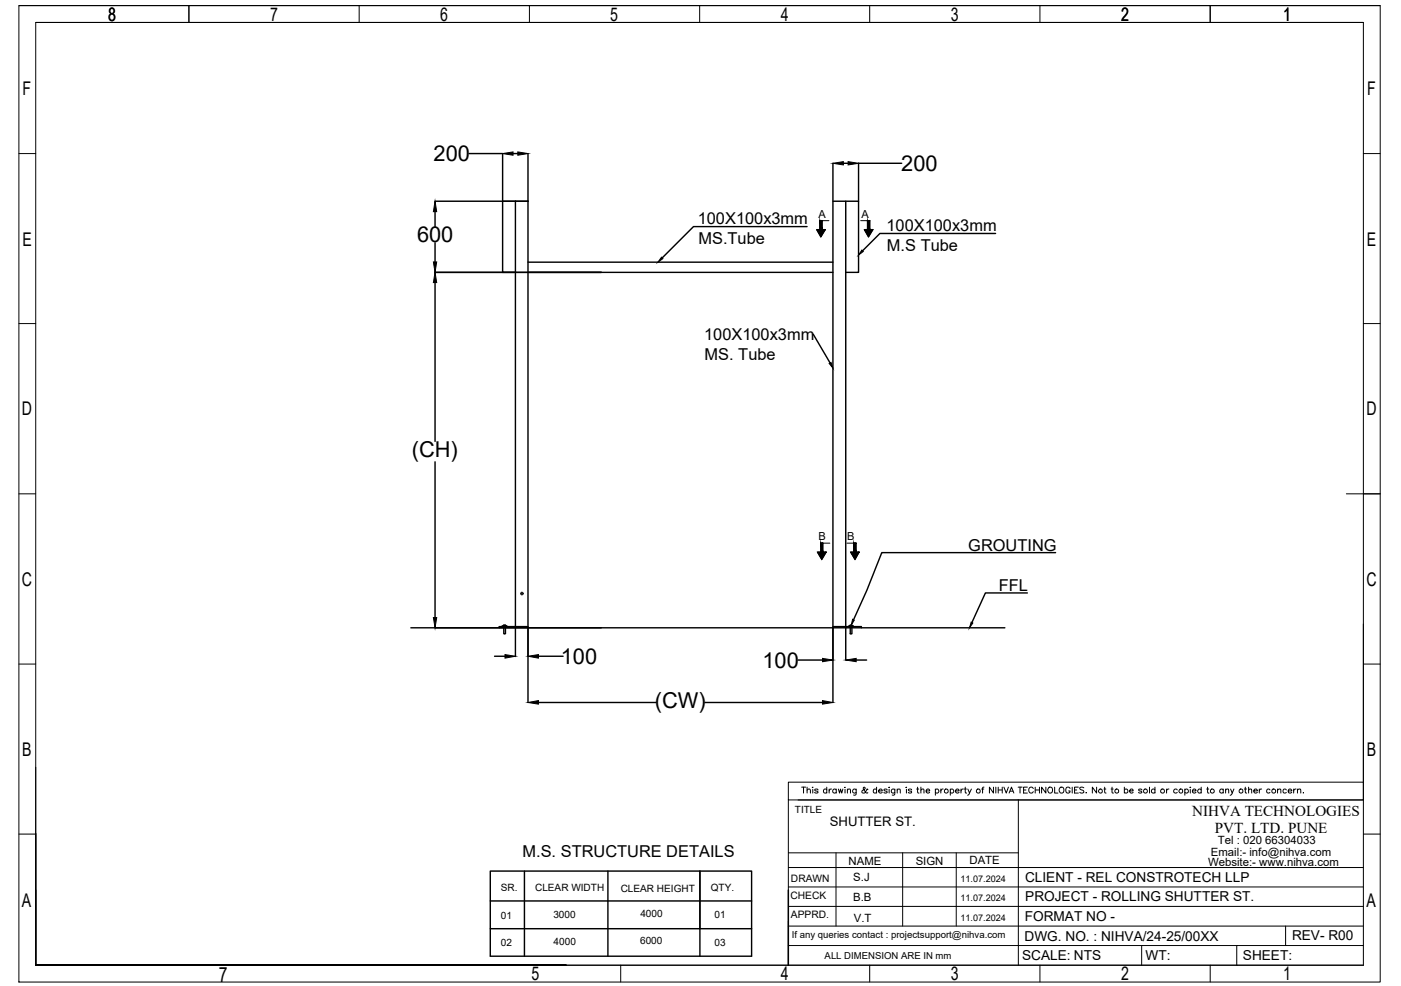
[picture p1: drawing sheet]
<svg xmlns="http://www.w3.org/2000/svg" width="250mm" height="176mm" viewBox="0 0 250 176" stroke-linecap="round" stroke-linejoin="round" font-family="sans-serif">
<!-- layer: 0 -->
<g fill="none" stroke="#000" stroke-width=".25">
<path d="M77.7 35.9h12M77.7 37.8v2.7M83.7 27.4h6v8.5M89.7 35.9h4.6M91.6 27.4h.8M92 35.9v76M92 35.9h-2.3v12.7h2.3M92 35.9h2.3M94.3 35.9v76.2v-.2h-4.2M94.3 27.4v8.5M148.7 29.2v6.7M150.6 29.2h.8"/>
<path d="M151 35.9h2.3v12.7h-2.3M161 29.2h-7.7v6.7M77.7 48.6h71M77.7 43.3v3.5M77.7 50.4v28.4M94.3 46.8h54.4M144.1 40.5h-20.3l-5.6 5.5M145.2 59.7l3 5.1M177.7 41.7h-20.6l-3.1 3.1M77.7 82.5v27.8M188.5 98.7h-31.1l-2.6 6.7-2.4 5.2M73.3 112.1h106.1"/>
<path d="M88.3 117.2h1.9M89.9 111.7h.4h-.2h.1v1.4h-.3v-1.4h.2zM89.9 111.7h-.3v.2h.6M90.2 111.9h-1.1v.2M90.3 111.7h.2v.2h-.3M92 112.1v5.1M94.3 112.1v13.3M96.1 117.2h4.4M142.5 117.8h4.3M148.7 112.1v13.3M151 112.1v-76.2h-2.3v76.2v-.2h5.1v.2M151 112.1v5.7"/>
<path d="M151.8 111.7h.3h-.1h.1v1.4h-.3v-1.4h.2zM151.8 111.7h-.3v.2h.8v-.2h-.2M152.9 117.8h1.8M183.4 105.9h-7.5l-2.4 5.3M96.1 125.4h21M125.8 125.4h21M6.4 148.8v23.5M87.5 155.5h46.7v15.2h-46.7zM93.6 155.5v15.2M108.5 155.5v15.2M125 155.5v15.2M140.7 158.9v13.4"/>
<path d="M87.5 160.9h46.7M87.5 165.8h46.7M101.1 172.3h-94.7h237"/>
</g>
<g fill="#000" stroke="#000" stroke-width=".18">
<path d="M77.7 35.9l.3 1.9h-.6zM89.7 27.4l1.9-.3v.6zM92.4 27.1l1.9 .3-1.9 .3zM148.7 29.2l1.9-.3v.5zM151.4 28.9l1.9 .3-1.9 .2zM77.7 48.6l.3 1.8h-.6zM77.4 46.8h.6l-.3 1.8zM118.1 45.9l.2 .3-.8 .6zM153.9 44.6l.2 .3-.8 .6zM148 64.9l.4-.2 .3 1zM77.4 110.3h.6l-.3 1.8zM90.2 116.9l1.8 .3-1.8 .3z"/>
<path d="M94.3 117.2l1.8-.3v.6zM146.8 117.5l1.9 .3-1.9 .3zM152.2 110.6l.3 .1-.5 .9zM151 117.8l1.9-.3v.6zM173.4 111.1l.3 .1-.6 .9zM94.3 125.4l1.8-.3v.6zM146.8 125.1l1.9 .3-1.9 .3z"/>
</g>
<g fill="none" stroke="#000" stroke-width=".18">
<path d="M3.4 1h243v174.3h-243zM3.4 1h243M6.4 4h237M33.7 1v3M64.1 1v3M94.5 1v3M124.9 1v3M155.3 1v3M185.7 1v3M216.1 1v3M3.4 27.4h3M243.4 27.4h3"/>
<path d="M3.4 57.8h3M243.4 57.8h3M3.4 88.2h3M240.4 88.2h6M3.4 118.6h3M243.4 111.4v28.2M243.4 118.6h3M6.4 137v35.3v-168.3h237v168.3M140.7 139.6h102.7v3.2h-102.7zM3.4 148.9h3M140.7 158.4h102.7M140.7 154.9h102.7"/>
<path d="M140.7 142.8v29.5M140.7 152.3h41.1M142.5 142.8h100.9M143.1 140.5h.7M143.5 140.5v1.1M144.1 141.1l.2-.2h.3l.1 .7M144.1 140.5v1.1M145 140.6h.1zM145.1 140.9v.7M146 141l-.2-.1h-.3v.2l.5 .2v.2l-.2 .1-.4-.1M147.6 141a.34 .34 0 0 0-.5 0 .34 .34 0 0 0 0 .5 .34 .34 0 0 0 .5 0M147.6 140.5v1.1"/>
<path d="M148 140.9v.7M148.4 140.9h-.2l-.2 .3M149.3 152.3v13M149.3 141a.35 .35 0 0 0-.5 0 .35 .35 0 0 0 0 .5 .35 .35 0 0 0 .5 0M149.3 140.9v.7M149.7 140.9l.2 .7 .2-.7 .2 .7 .2-.7M150.8 140.6h.1M150.9 140.9v.7M151.3 141.1l.1-.2h.4v.7M151.3 140.9v.7M152.9 140.9l-.1 1h-.4M152.9 141a.35 .35 0 0 0-.6 0 .35 .35 0 0 0 0 .5 .35 .35 0 0 0 .6 0"/>
<path d="M154.9 141l-.1-.1a1.09 1.09 0 0 1-.7 .7l-.2-.3 .6-.5-.2-.3-.2 .2 .1 .2 .4 .6h.3M156.5 141a.34 .34 0 0 0-.5 0 .34 .34 0 0 0 0 .5 .34 .34 0 0 0 .5 0M156.5 140.5v1.1M156.9 141.2h.6v-.1a.35 .35 0 0 0-.5-.1 .35 .35 0 0 0 0 .5 .35 .35 0 0 0 .5 0M158.4 141l-.2-.1h-.4v.2l.5 .2 .1 .2-.2 .1-.4-.1M158.7 140.5l.1 .1zM158.7 140.9v.7M159.8 140.9l-.1 1h-.4M159.8 141a.35 .35 0 0 0-.6 0 .35 .35 0 0 0 0 .5 .35 .35 0 0 0 .6 0M160.2 141.1l.1-.2h.4v.7M160.2 140.9v.7M161.1 152.3v13"/>
<path d="M161.7 140.6h.2zM161.8 140.9v.7M162.8 141l-.3-.1h-.3v.2l.5 .2 .1 .2-.3 .1-.3-.1M163.6 140.9h.4M163.8 140.5v.9l.3 .2M164.4 141.1l.1-.2h.4l.1 .7M164.4 140.5v1.1M165.3 141.2h.7v-.1a.35 .35 0 0 0-.5-.1 .35 .35 0 0 0 0 .5 .35 .35 0 0 0 .5 0M167 141a.35 .35 0 0 1 .5 0 .35 .35 0 0 1 0 .5 .35 .35 0 0 1-.5 0M167 140.9v1.1M168 140.9v.7M168.4 140.9h-.3l-.1 .3"/>
<path d="M169.7 141a.35 .35 0 0 1 .5 0 .35 .35 0 0 1 0 .5 .35 .35 0 0 1-.5 0M169.7 140.9v1.1M170.6 141.2h.6v-.1a.35 .35 0 0 0-.5-.1 .35 .35 0 0 0 0 .5 .35 .35 0 0 0 .5 0M170.7 152.3v13M171.6 140.9v.7M172 140.9h-.3l-.1 .3M172.2 140.9h.3M172.3 140.5v.9l.3 .2M172.8 140.9l.3 .7 .3-.7M173.1 141.6l-.4 .4M175.2 140.9h.4M175.7 140.5l-.3 .2v.9"/>
<path d="M177.4 140.5v1.1l-.8-1.1v1.1M177.8 140.5v1.1M178.2 140.5v1.1M178.2 141h.7M178.9 140.5v1.1M179.2 140.5l.4 1.1 .4-1.1M180.2 141.6l.4-1.1 .4 1.1M180.3 141.3h.5M181.8 140.5h.7M181.8 142.8v29.5M182.1 140.5v1.1M182.7 141h.5"/>
<path d="M183.4 140.5h-.7v1.1h.7M184.5 140.8a.42 .42 0 0 0-.5-.3 .42 .42 0 0 0-.3 .4v.3a.42 .42 0 0 0 .3 .4 .42 .42 0 0 0 .5-.3M184.8 141h.8M184.8 140.5v1.1M185.6 140.5v1.1M186.7 140.5v1.1l-.7-1.1v1.1M187.2 140.7l.2-.2a.52 .52 0 0 1 .5 .6 .52 .52 0 0 1-.6 .4l-.2-.3zM188.3 140.5v1.1h.6M189.2 140.7l.2-.2a.52 .52 0 0 1 .6 .6 .52 .52 0 0 1-.7 .4l-.2-.3zM191 140.8a.39 .39 0 0 0-.4-.3 .39 .39 0 0 0-.3 .4v.3a.38 .38 0 0 0 .4 .4 .38 .38 0 0 0 .3-.4h-.2M191.4 140.5v1.1M191.8 141h.4"/>
<path d="M192.5 140.5h-.7v1.1h.7M193.5 140.7l-.3-.2-.4 .2 .1 .2 .6 .4v.2l-.3 .1-.4-.1M193.9 141.5h.1M195.8 140.5v1.1l-.8-1.1v1.1M197.1 140.9h.3M197.2 140.5v.9l.3 .2M198.4 140.9h.3M198.5 140.5v.9l.3 .2M200.7 141a.35 .35 0 0 1 .6 0 .35 .35 0 0 1 0 .5 .35 .35 0 0 1-.6 0M200.7 140.5v1.1M201.7 141.2h.6l-.1-.3a.37 .37 0 0 0-.5 .1 .37 .37 0 0 0 .1 .5 .37 .37 0 0 0 .5 0M203.9 141l-.2-.1h-.4v.2l.5 .2 .1 .2-.2 .1-.4-.1"/>
<path d="M205.2 140.5v1.1M206.2 141a.35 .35 0 0 0-.5 0 .35 .35 0 0 0 0 .5 .35 .35 0 0 0 .5 0M206.2 140.5v1.1M208.3 140.9v.7M208.7 140.9h-.3l-.1 .3M210.2 141a.35 .35 0 0 0-.6 0 .35 .35 0 0 0 0 .5 .35 .35 0 0 0 .6 0M211.5 141a.35 .35 0 0 1 .5 0 .35 .35 0 0 1 0 .5 .35 .35 0 0 1-.5 0M211.5 140.9v1.1M212.5 140.5l.1 .1zM212.5 140.9v.7M212.9 141.2h.6v-.1a.35 .35 0 0 0-.5-.1 .35 .35 0 0 0 0 .5 .35 .35 0 0 0 .5 0M214.4 141a.35 .35 0 0 0-.5 0 .35 .35 0 0 0 0 .5 .35 .35 0 0 0 .5 0"/>
<path d="M214.4 140.5v1.1M215.4 140.9h.4M215.6 140.5v.9l.2 .2M218.4 141a.35 .35 0 0 0-.5 0 .35 .35 0 0 0 0 .5 .35 .35 0 0 0 .5 0M218.4 140.9v.7M218.8 141.1l.1-.2h.4l.1 .7M218.8 140.9v.7M219.7 140.9l.3 .7 .3-.7M220 141.6l-.2 .3-.2 .1M222.2 140.9h.3M222.3 140.5v.9l.3 .2M222.9 141.1l.1-.2h.4l.1 .7"/>
<path d="M222.9 140.5v1.1M223.8 141.2h.7a.35 .35 0 0 0-.5-.3 .35 .35 0 0 0-.1 .6l.2 .1 .4-.1M224.8 140.9v.7M225.2 140.9h-.2l-.2 .3M226.7 141a.34 .34 0 0 0-.5 0 .34 .34 0 0 0 0 .5 .34 .34 0 0 0 .5 0M228.1 141.1l.3-.2h.2l.1 .7M228.1 140.9v.7M229.6 141a.34 .34 0 0 0-.4 0 .34 .34 0 0 0 0 .5 .34 .34 0 0 0 .4 0M230 141.2h.6a.35 .35 0 0 0-.5-.3 .35 .35 0 0 0-.1 .6l.2 .1 .4-.1M231 140.9v.7M231.4 140.9h-.3l-.1 .3M231.6 141.1l.3-.2h.3v.7"/>
<path d="M231.6 140.9v.7M232.7 141.5h.1M243.4 148.9h3M110.8 172.3v3M140.7 165.3h102.7M140.7 161.8h102.7M140.7 168.8h102.7M155.3 172.3v3M185.7 172.3v3M203.8 168.8v3.5M216.1 172.3v3M220.8 168.8v3.5"/>
<path d="M229.5 165.3v3.5"/>
<circle cx="168.9" cy="141.2" r=".37"/>
<circle cx="174.7" cy="141.2" r=".37"/>
<circle cx="196.5" cy="141.2" r=".36"/>
<circle cx="199.4" cy="141.2" r=".37"/>
<circle cx="204.5" cy="141.2" r=".37"/>
<circle cx="207.5" cy="141.2" r=".37"/>
<circle cx="210.8" cy="141.2" r=".36"/>
<circle cx="216.4" cy="141.2" r=".37"/>
<circle cx="221.6" cy="141.2" r=".37"/>
<circle cx="227.4" cy="141.2" r=".37"/>
</g>
<!-- layer: H -->
<g fill="#000" stroke="#000" stroke-width=".18">
<path d="M145.8 41h1.5l-.8 1.3zM154.3 41h1.5l-.7 1.3zM146 98.6h1.5l-.8 1.3zM151.9 98.6h1.5l-.8 1.3z"/>
<path d="M146.4 39.4l.4 1.6v-1.6zM146.4 39.4l.4 1.6h-.4z"/>
<path d="M154.9 39.4l.4 1.6v-1.6zM154.9 39.4l.4 1.6h-.4z"/>
<path d="M146.5 97l.4 1.6v-1.6zM146.5 97l.4 1.6h-.4z"/>
<path d="M152.4 97l.4 1.6v-1.6zM152.4 97l.4 1.6h-.4z"/>
</g>
<!-- layer: P -->
<path d="M146.4 39.4h.4v1.6zM146.4 39.4l.4 1.6h-.4zM154.9 39.4h.4v1.6zM154.9 39.4l.4 1.6h-.4zM145.8 41h1.5l-.8 1.3zM154.3 41h1.5l-.7 1.3zM146 98.6h1.5l-.8 1.3zM146.5 97h.4v1.6zM146.5 97l.4 1.6h-.4zM151.9 98.6h1.5l-.8 1.3zM152.4 97h.4v1.6zM152.4 97l.4 1.6h-.4z" fill="none" stroke="#000" stroke-width=".25"/>
<path d="M146.5 39.4h1.5M153.7 39.4h1.4M146.7 97h1.5M151.2 97h1.4" fill="none" stroke="#000" stroke-width=".18"/>
<!-- layer: 0 -->
<g fill="none" stroke="#00f" stroke-width=".25">
<path d="M93 106h.3M93.2 105.8v.4"/>
<circle cx="93.2" cy="106" r=".19"/>
</g>
<g font-size="3.9">
<text x="77.4" y="28.8">200</text>
<text x="160.9" y="30.5">200</text>
<text x="74.5" y="43.3">600</text>
<text x="73.5" y="81.6">(CH)</text>
<text x="100.1" y="118.6">100</text>
<text x="136.1" y="119.2">100</text>
<text x="116.9" y="126.4">(CW)</text>
</g>
<text font-size="3.7" x="39.1" y="175.3">7</text>
<g font-size="3.4">
<text x="19.3" y="3.8">8</text>
<text x="48.2" y="3.8">7</text>
<text x="78.6" y="3.8">6</text>
<text x="109" y="3.8">5</text>
<text x="139.4" y="3.8">4</text>
<text x="169.7" y="3.8">3</text>
<text x="200.1" y="3.8">2</text>
<text x="229.1" y="3.8">1</text>
<text x="4" y="17">F</text>
<text x="244.1" y="17">F</text>
<text x="4" y="43.8">E</text>
<text x="244" y="43.8">E</text>
<text x="3.9" y="74.2">D</text>
<text x="244" y="74.2">D</text>
<text x="3.9" y="104.6">C</text>
<text x="244" y="104.6">C</text>
<text x="4" y="134.9">B</text>
<text x="244" y="134.9">B</text>
<text x="3.9" y="161.9">A</text>
<text x="244" y="161.9">A</text>
<text x="94.9" y="174.9">5</text>
<text x="139.4" y="175">4</text>
<text x="169.7" y="175">3</text>
<text x="200.1" y="175">2</text>
<text x="229.1" y="175">1</text>
</g>
<g font-size="2.9">
<text x="124.6" y="40.1">100X100x3mm</text>
<text x="158.3" y="41.3">100X100x3mm</text>
<text x="124.7" y="43.6">MS.Tube</text>
<text x="158.4" y="44.8">M.S Tube</text>
<text x="125.7" y="60.7">100X100x3mm</text>
<text x="125.8" y="64.2">MS. Tube</text>
<text x="172.9" y="98.3">GROUTING</text>
<text x="178.3" y="105.5">FFL</text>
<text x="93.3" y="152.9">M.S. STRUCTURE DETAILS</text>
</g>
<g font-size="2.7">
<text x="212.8" y="145.7">NIHVA TECHNOLOGIES</text>
<text x="216.9" y="148.7">PVT. LTD. PUNE</text>
</g>
<g font-size="2.4">
<text x="183" y="157.5">CLIENT - REL CONSTROTECH LLP</text>
<text x="183" y="160.9">PROJECT - ROLLING SHUTTER ST.</text>
<text x="182.9" y="167.9">DWG. NO. : NIHVA/24-25/00XX</text>
<text x="183" y="164.5">FORMAT NO -</text>
<text x="230.7" y="167.9">REV- R00</text>
<text x="182.5" y="171.4">SCALE: NTS</text>
<text x="204.5" y="171.4">WT:</text>
<text x="221.9" y="171.4">SHEET:</text>
</g>
<text font-size="2.3" x="148.2" y="147.5">SHUTTER ST.</text>
<g font-size="2">
<text x="146.1" y="38.9">A</text>
<text x="153.8" y="38.9">A</text>
<text x="146.1" y="96.5">B</text>
<text x="151.2" y="96.5">B</text>
<text x="151.5" y="154.4">NAME</text>
<text x="163.5" y="154.4">SIGN</text>
<text x="173.1" y="154.3">DATE</text>
<text x="215.7" y="154.6">Website:- www.nihva.com</text>
<text x="216.2" y="152.8">Email:- info@nihva.com</text>
<text x="217.4" y="150.7">Tel : 020 66304033</text>
<text x="152.3" y="160.8">B.B</text>
<text x="152.3" y="157.3">S.J</text>
<text x="152.4" y="164.5">V.T</text>
</g>
<g font-size="1.8">
<text x="141.9" y="145.1">TITLE</text>
<text x="89.4" y="159.1">SR.</text>
<text x="95.5" y="159.1">CLEAR WIDTH</text>
<text x="110.8" y="159.2">CLEAR HEIGHT</text>
<text x="126.9" y="159.1">QTY.</text>
<text x="141.1" y="160.4">CHECK</text>
<text x="141.2" y="157.4">DRAWN</text>
<text x="89.4" y="164.1">01</text>
<text x="98.8" y="163.8">3000</text>
<text x="114.3" y="163.6">4000</text>
<text x="127.6" y="163.9">01</text>
<text x="141.2" y="163.9">APPRD.</text>
<text x="89.4" y="169">02</text>
<text x="98.8" y="168.7">4000</text>
<text x="114.3" y="168.6">6000</text>
<text x="127.6" y="168.9">03</text>
</g>
<g font-size="1.7">
<text x="141.3" y="167.4">If any queries contact : projectsupport@nihva.com</text>
<text x="147.2" y="171.2">ALL DIMENSION ARE IN mm</text>
</g>
<g font-size="1.6">
<text x="171.5" y="157.4">11.07.2024</text>
<text x="171.5" y="160.9">11.07.2024</text>
<text x="171.5" y="164.4">11.07.2024</text>
</g>
</svg>
